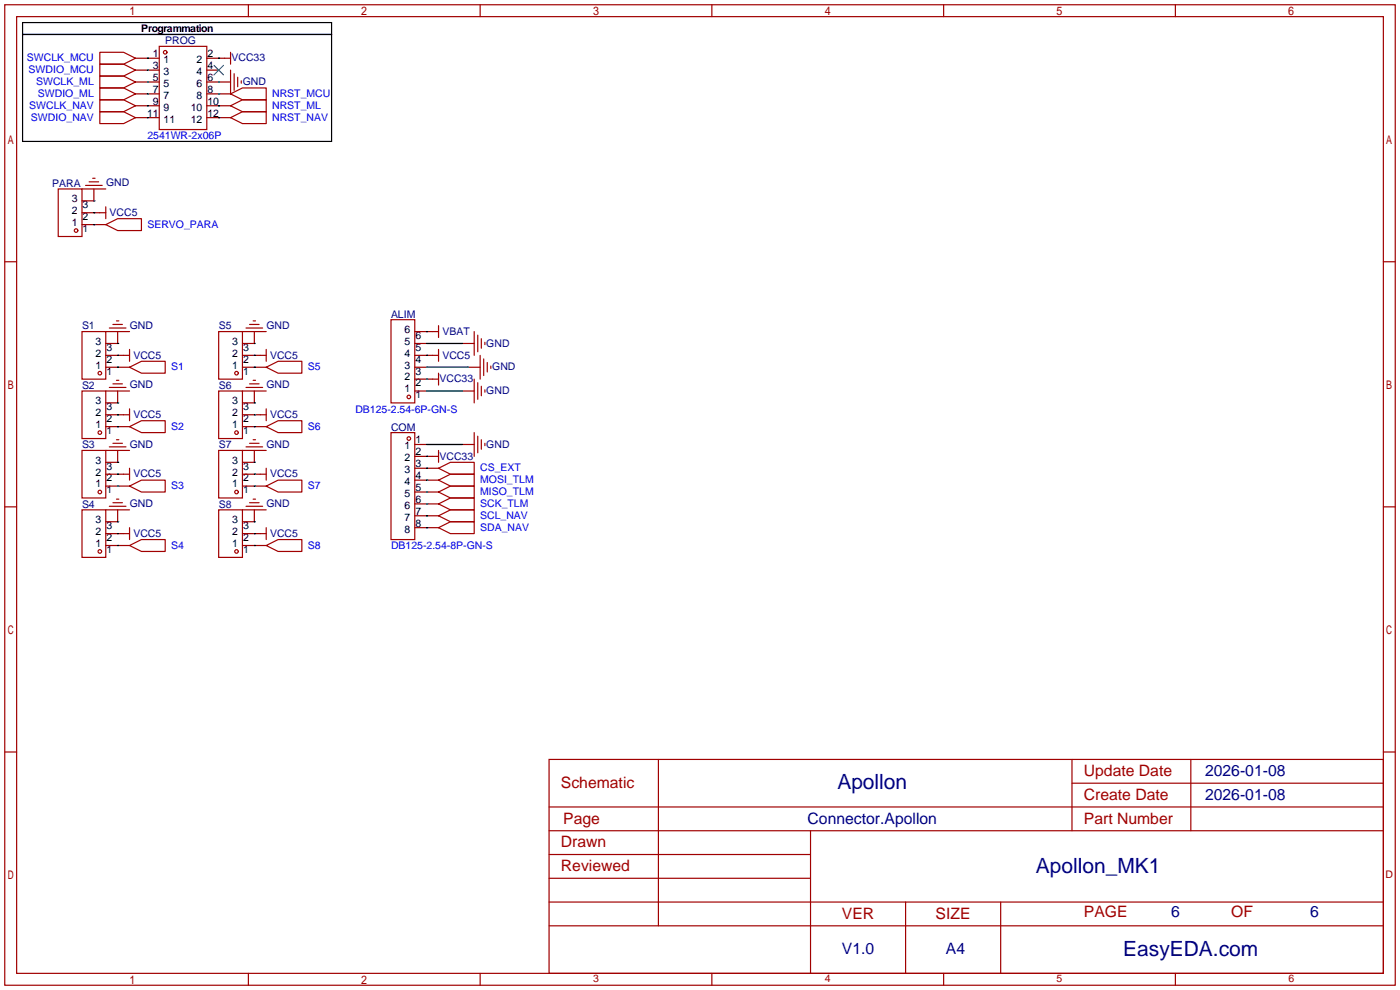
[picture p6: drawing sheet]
<svg xmlns="http://www.w3.org/2000/svg" width="299mm" height="212mm" viewBox="0 0 299 212" stroke-linecap="round" stroke-linejoin="round" font-family="sans-serif">
<g fill="none" stroke="#a10000" stroke-width=".25">
<path d="M1 1h297.2v209.6h-297.2zM3.6 3.6h292.1v204.4h-292.1zM21.3 11.2h5.1l2.6 1.2-2.6 1.3h-5.1zM21.3 13.7h5.1l2.6 1.3-2.6 1.3h-5.1zM21.3 16.3h5.1l2.6 1.2-2.6 1.3h-5.1zM21.3 18.8h5.1l2.6 1.3-2.6 1.2h-5.1zM34 9.9h10.2v17.8h-10.2zM48 12.4h1.3M49.3 11.2v2.5M49.3 15v5.1M50 15.7v3.6M50.8 16.5v2"/>
<path d="M51.6 17.3v.5M53.1 1v2.6M102.6 1v2.6M152.1 1v2.6M201.7 1v2.6M251.2 1v2.6M18.3 39.6h3.5M19 38.9h2.1M19.8 38.1h.5M21.3 21.3h5.1l2.6 1.3-2.6 1.3h-5.1zM21.3 23.9h5.1l2.6 1.2-2.6 1.3h-5.1zM49.3 20.1l2.5-1.3h5.1v2.5h-5.1z"/>
<path d="M49.3 22.6l2.5-1.3h5.1v2.6h-5.1zM49.3 25.1l2.5-1.2h5.1v2.5h-5.1zM1 55.9h2.6M12.4 40.4h5.1v10.1h-5.1zM17.5 40.4h5.1M21.3 45.5h1.3M22.6 48l2.5-1.3h5.1v2.6h-5.1zM22.6 44.2v2.5M295.7 55.9h2.5M17.5 70.9h5.1v10.1h-5.1zM22.6 70.9h5.1M23.4 70.1h3.5"/>
<path d="M24.1 69.3h2.1M24.9 68.6h.5M26.4 75.9h1.3M27.7 78.5l2.5-1.3h5.1v2.6h-5.1zM27.7 74.7v2.5M46.7 70.9h5.1v10.1h-5.1zM51.8 70.9h5.1M52.6 70.1h3.5M53.3 69.3h2.1M54.1 68.6h.5M55.6 75.9h1.3M56.9 78.5l2.5-1.3h5.1v2.6h-5.1z"/>
<path d="M56.9 74.7v2.5M83.6 68.3h5v17.8h-5zM92.5 70.9h1.2M92.5 75.9h1.2M93.7 69.6v2.5M93.7 74.7v2.5M93.7 79.8v2.5M101.3 70.9v5M102.1 71.6v3.6M102.6 75.9v5.1M102.9 72.4v2M103.4 76.7v3.6"/>
<path d="M103.6 73.2v.5M104.1 77.5v2M104.9 78.2v.5M17.5 83.6h5.1v10.1h-5.1zM17.5 96.3h5.1v10.1h-5.1zM22.6 96.3h5.1M22.6 83.6h5.1M23.4 95.5h3.5M23.4 82.8h3.5M24.1 94.7h2.1M24.1 82h2.1M24.9 94h.5"/>
<path d="M24.9 81.3h.5M26.4 88.6h1.3M27.7 91.2l2.5-1.3h5.1v2.6h-5.1zM27.7 87.4v2.5M46.7 83.6h5.1v10.1h-5.1zM46.7 96.3h5.1v10.1h-5.1zM51.8 96.3h5.1M51.8 83.6h5.1M52.6 95.5h3.5M52.6 82.8h3.5M53.3 94.7h2.1M53.3 82h2.1"/>
<path d="M54.1 94h.5M54.1 81.3h.5M55.6 88.6h1.3M56.9 91.2l2.5-1.3h5.1v2.6h-5.1zM56.9 87.4v2.5M83.6 92.5h5v22.8h-5zM92.5 81h1.2M92.5 97.5h1.2M93.7 96.3v2.5M101.3 81v5.1M101.3 92.5v5M102.1 81.8v3.5"/>
<path d="M102.1 93.2v3.6M102.9 82.5v2.1M102.9 94v2M103.6 83.3v.5M103.6 94.7v.5M1 108.3h2.6M17.5 109h5.1v10.1h-5.1zM22.6 109h5.1M23.4 108.2h3.5M24.1 107.4h2.1M24.9 106.7h.5M26.4 114h1.3"/>
<path d="M26.4 101.3h1.3M27.7 116.6l2.5-1.3h5.1v2.6h-5.1zM27.7 103.9l2.5-1.3h5.1v2.6h-5.1zM27.7 100.1v2.5M27.7 112.8v2.5M46.7 109h5.1v10.1h-5.1zM51.8 109h5.1M52.6 108.2h3.5M53.3 107.4h2.1M54.1 106.7h.5M55.6 114h1.3M55.6 101.3h1.3"/>
<path d="M56.9 116.6l2.5-1.3h5.1v2.6h-5.1zM56.9 103.9l2.5-1.3h5.1v2.6h-5.1zM56.9 100.1v2.5M56.9 112.8v2.5M93.7 112.8l2.6-1.3h5v2.5h-5zM93.7 110.2l2.6-1.2h5v2.5h-5zM93.7 100.1l2.6-1.3h5v2.5h-5zM93.7 105.2l2.6-1.3h5v2.5h-5zM93.7 102.6l2.6-1.3h5v2.6h-5zM93.7 107.7l2.6-1.3h5v2.6h-5zM295.7 108.3h2.5M1 160.7h2.6"/>
<path d="M117.3 162.3h178.4v45.7h-178.4zM117.3 177.5h178.4M117.3 172.5h178.4M140.7 162.3v35.6M173.2 177.5v30.5M229.1 162.3v15.2M229.1 167.4h66.6M254.5 162.3v15.2M295.7 160.7h2.5M117.3 182.6h55.9M117.3 197.9h178.4M117.3 192.8h178.4"/>
<path d="M117.3 187.7h55.9M193.5 192.8v15.2M213.9 192.8v15.2M53.1 208v2.6M102.6 208v2.6M152.1 208v2.6M201.7 208v2.6M251.2 208v2.6"/>
<circle cx="35.3" cy="11.2" r=".38"/>
<circle cx="16.3" cy="49.3" r=".38"/>
<circle cx="21.3" cy="79.8" r=".38"/>
<circle cx="50.5" cy="79.8" r=".38"/>
<circle cx="21.3" cy="92.5" r=".38"/>
<circle cx="50.5" cy="92.5" r=".38"/>
<circle cx="87.4" cy="93.7" r=".38"/>
<circle cx="87.4" cy="84.8" r=".38"/>
<circle cx="21.3" cy="117.9" r=".38"/>
<circle cx="21.3" cy="105.2" r=".38"/>
<circle cx="50.5" cy="105.2" r=".38"/>
<circle cx="50.5" cy="117.9" r=".38"/>
</g>
<g fill="none" stroke="#870000" stroke-width=".25">
<path d="M29 12.4h5M29 17.5h5M29 15h5M44.2 12.4h3.8M44.2 17.5h5.1M44.2 15h2.5M29 20.1h5M29 22.6h5M29 25.1h5M44.2 20.1h5.1M44.2 22.6h5.1M44.2 25.1h5.1"/>
<path d="M17.5 48h5.1M17.5 45.5h3.8M20.1 40.4v2.5h-2.6M22.6 78.5h5.1M22.6 75.9h3.8M25.1 70.9v2.5h-2.5M51.8 78.5h5.1M51.8 75.9h3.8M54.4 70.9v2.5h-2.6M88.6 78.5h2.6M88.6 75.9h3.9M88.6 73.4h2.6"/>
<path d="M88.6 70.9h3.9M98.8 73.4h2.5M100.1 78.5h2.5M22.6 91.2h5.1M22.6 88.6h3.8M25.1 83.6v2.5h-2.5M25.1 96.3v2.5h-2.5M51.8 91.2h5.1M51.8 88.6h3.8M54.4 83.6v2.5h-2.6M54.4 96.3v2.5h-2.6M88.6 83.6h2.6"/>
<path d="M88.6 81h3.9M88.6 97.5h3.9M88.6 95h2.6M98.8 83.6h2.5M98.8 95h2.5M22.6 116.6h5.1M22.6 103.9h5.1M22.6 114h3.8M22.6 101.3h3.8M25.1 109v2.5h-2.5M51.8 116.6h5.1M51.8 103.9h5.1"/>
<path d="M51.8 114h3.8M51.8 101.3h3.8M54.4 109v2.5h-2.6M88.6 112.8h5.1M88.6 110.2h5.1M88.6 100.1h5.1M88.6 102.6h5.1M88.6 105.2h5.1M88.6 107.7h5.1"/>
</g>
<path d="M4.8 7.4h66.1v22.8h-66.1zM4.8 4.8h66.1v2.6h-66.1z" fill="none" stroke="#000" stroke-width=".25"/>
<path d="M45.7 14l2.1 2M47.8 14l-2.1 2" fill="none" stroke="#3c3" stroke-width=".25"/>
<g fill="none" stroke="#008700" stroke-width=".25">
<path d="M31.5 12.4h.1M31.5 15h.1M31.5 17.5h.1M46.7 12.4h.1M46.7 17.5h.1M31.5 20.1h.1M31.5 22.6h.1M31.5 25.1h.1M46.7 20.1h.1M46.7 22.6h.1M46.7 25.1h.1M20.1 48h.1"/>
<path d="M20.1 45.5h.1M20.1 42.9h.1M25.1 78.5h.1M25.1 75.9h.1M25.1 73.4h.1M54.4 73.4h.1M54.4 75.9h.1M54.4 78.5h.1M91.2 70.9h.1M91.2 75.9h.1M91.2 73.4h7.6M91.2 78.5h8.9"/>
<path d="M25.1 91.2h.1M25.1 88.6h.1M25.1 86.1h.1M25.1 98.8h.1M54.4 86.1h.1M54.4 88.6h.1M54.4 91.2h.1M54.4 98.8h.1M91.2 81h.1M91.2 97.5h.1M91.2 83.6h7.6M91.2 95h7.6"/>
<path d="M25.1 103.9h.1M25.1 101.3h.1M25.1 116.6h.1M25.1 114h.1M25.1 111.5h.1M54.4 101.3h.1M54.4 103.9h.1M54.4 111.5h.1M54.4 114h.1M54.4 116.6h.1M91.2 112.8h.1M91.2 110.2h.1"/>
<path d="M91.2 100.1h.1M91.2 102.6h.1M91.2 105.2h.1M91.2 107.7h.1"/>
</g>
<g font-size="4.5" fill="#000080">
<text x="179" y="168.7">Apollon</text>
<text x="221.4" y="186.5">Apollon_MK1</text>
<text x="240.1" y="204.3">EasyEDA.com</text>
</g>
<g font-size="3.4" fill="#a00000">
<text x="231.6" y="165.9">Update Date</text>
<text x="119.9" y="168.4">Schematic</text>
<text x="231.6" y="170.9">Create Date</text>
<text x="120.4" y="176">Page</text>
<text x="231.6" y="176">Part Number</text>
<text x="119.9" y="181.1">Drawn</text>
<text x="119.9" y="186.2">Reviewed</text>
<text x="179.9" y="196.3">VER</text>
<text x="200" y="196.3">SIZE</text>
<text x="231.6" y="196.1">PAGE</text>
<text x="263.1" y="196.1">OF</text>
</g>
<g font-size="3.4" fill="#000080">
<text x="257.6" y="165.9">2026-01-08</text>
<text x="257.6" y="170.9">2026-01-08</text>
<text x="172.6" y="176">Connector.Apollon</text>
<text x="250.3" y="196.1">6</text>
<text x="280" y="196.1">6</text>
<text x="179.9" y="204">V1.0</text>
<text x="202.2" y="204">A4</text>
</g>
<g font-size="2.2">
<text x="30.2" y="6.8">Programmation</text>
<text x="32.7" y="12.2">1</text>
<text x="32.7" y="14.8">3</text>
<text x="32.7" y="17.3">5</text>
<text x="35" y="13.5">1</text>
<text x="35" y="16">3</text>
<text x="42" y="16">4</text>
<text x="42" y="13.5">2</text>
<text x="44.3" y="17.3">6</text>
<text x="44.3" y="14.8">4</text>
<text x="44.3" y="12.2">2</text>
<text x="32.7" y="19.9">7</text>
<text x="32.7" y="22.4">9</text>
<text x="35" y="18.6">5</text>
<text x="35" y="21.1">7</text>
<text x="35" y="23.7">9</text>
<text x="40.8" y="23.7">10</text>
<text x="42" y="21.1">8</text>
<text x="42" y="18.6">6</text>
<text x="44.3" y="22.4">10</text>
<text x="44.3" y="19.9">8</text>
<text x="31.4" y="24.9">11</text>
<text x="35" y="26.2">11</text>
<text x="40.8" y="26.2">12</text>
<text x="44.3" y="24.9">12</text>
<text x="15.3" y="45.8">2</text>
<text x="15.3" y="43.2">3</text>
<text x="17.7" y="47">2</text>
<text x="17.7" y="44.5">3</text>
<text x="15.3" y="48.3">1</text>
<text x="17.7" y="49.6">1</text>
<text x="86.5" y="71.2">6</text>
<text x="20.4" y="76.2">2</text>
<text x="20.4" y="73.7">3</text>
<text x="22.7" y="77.5">2</text>
<text x="22.7" y="75">3</text>
<text x="49.6" y="76.2">2</text>
<text x="49.6" y="73.7">3</text>
<text x="51.9" y="77.5">2</text>
<text x="51.9" y="75">3</text>
<text x="86.5" y="76.2">4</text>
<text x="86.5" y="73.7">5</text>
<text x="88.8" y="77.5">4</text>
<text x="88.8" y="75">5</text>
<text x="88.8" y="72.4">6</text>
<text x="20.4" y="78.8">1</text>
<text x="22.7" y="80">1</text>
<text x="49.6" y="78.8">1</text>
<text x="51.9" y="80">1</text>
<text x="86.5" y="83.9">1</text>
<text x="86.5" y="81.3">2</text>
<text x="86.5" y="78.8">3</text>
<text x="88.8" y="82.6">2</text>
<text x="88.8" y="80">3</text>
<text x="20.4" y="88.9">2</text>
<text x="20.4" y="86.4">3</text>
<text x="22.7" y="87.7">3</text>
<text x="49.6" y="88.9">2</text>
<text x="49.6" y="86.4">3</text>
<text x="51.9" y="87.7">3</text>
<text x="88.8" y="85.1">1</text>
<text x="20.4" y="91.5">1</text>
<text x="22.7" y="92.7">1</text>
<text x="22.7" y="90.2">2</text>
<text x="49.6" y="91.5">1</text>
<text x="51.9" y="92.7">1</text>
<text x="51.9" y="90.2">2</text>
<text x="88.8" y="94.8">1</text>
<text x="20.4" y="101.6">2</text>
<text x="20.4" y="99.1">3</text>
<text x="22.7" y="100.4">3</text>
<text x="49.6" y="101.6">2</text>
<text x="49.6" y="99.1">3</text>
<text x="51.9" y="100.4">3</text>
<text x="86.5" y="96.1">1</text>
<text x="86.5" y="98.6">2</text>
<text x="86.5" y="101.1">3</text>
<text x="88.8" y="97.3">2</text>
<text x="88.8" y="99.9">3</text>
<text x="20.4" y="104.2">1</text>
<text x="22.7" y="105.4">1</text>
<text x="22.7" y="102.9">2</text>
<text x="49.6" y="104.2">1</text>
<text x="51.9" y="105.4">1</text>
<text x="51.9" y="102.9">2</text>
<text x="86.5" y="103.7">4</text>
<text x="86.5" y="106.2">5</text>
<text x="88.8" y="102.4">4</text>
<text x="88.8" y="104.9">5</text>
<text x="88.8" y="107.5">6</text>
<text x="20.4" y="111.8">3</text>
<text x="22.7" y="113.1">3</text>
<text x="49.6" y="111.8">3</text>
<text x="51.9" y="113.1">3</text>
<text x="86.5" y="108.8">6</text>
<text x="86.5" y="111.3">7</text>
<text x="86.5" y="113.8">8</text>
<text x="88.8" y="110">7</text>
<text x="88.8" y="112.6">8</text>
<text x="20.4" y="116.9">1</text>
<text x="20.4" y="114.3">2</text>
<text x="22.7" y="118.1">1</text>
<text x="22.7" y="115.6">2</text>
<text x="49.6" y="116.9">1</text>
<text x="49.6" y="114.3">2</text>
<text x="51.9" y="118.1">1</text>
<text x="51.9" y="115.6">2</text>
</g>
<g font-size="2.2" fill="#000080">
<text x="35.3" y="9.5">PROG</text>
<text x="49.5" y="13.1">VCC33</text>
<text x="51.9" y="18.2">GND</text>
<text x="11.2" y="39.9">PARA</text>
<text x="22.7" y="39.8">GND</text>
<text x="23.4" y="46.1">VCC5</text>
<text x="17.5" y="70.4">S1</text>
<text x="27.7" y="70.3">GND</text>
<text x="46.7" y="70.4">S5</text>
<text x="56.9" y="70.3">GND</text>
<text x="83.6" y="67.9">ALIM</text>
<text x="94.6" y="71.5">VBAT</text>
<text x="28.5" y="76.6">VCC5</text>
<text x="57.7" y="76.6">VCC5</text>
<text x="94.5" y="76.6">VCC5</text>
<text x="103.9" y="74.1">GND</text>
<text x="17.5" y="83.1">S2</text>
<text x="27.7" y="83">GND</text>
<text x="46.7" y="83.1">S6</text>
<text x="56.9" y="83">GND</text>
<text x="93.9" y="81.7">VCC33</text>
<text x="105.2" y="79.2">GND</text>
<text x="28.5" y="89.3">VCC5</text>
<text x="57.7" y="89.3">VCC5</text>
<text x="103.9" y="84.2">GND</text>
<text x="17.5" y="95.8">S3</text>
<text x="27.7" y="95.7">GND</text>
<text x="46.7" y="95.8">S7</text>
<text x="56.9" y="95.7">GND</text>
<text x="83.6" y="92">COM</text>
<text x="103.9" y="95.7">GND</text>
<text x="93.9" y="98.2">VCC33</text>
<text x="28.5" y="102">VCC5</text>
<text x="57.7" y="102">VCC5</text>
<text x="17.5" y="108.5">S4</text>
<text x="27.7" y="108.4">GND</text>
<text x="46.7" y="108.5">S8</text>
<text x="56.9" y="108.4">GND</text>
<text x="28.5" y="114.7">VCC5</text>
<text x="57.7" y="114.7">VCC5</text>
</g>
<g font-size="2.2" fill="#00f">
<text x="5.7" y="13.1">SWCLK_MCU</text>
<text x="6.1" y="15.7">SWDIO_MCU</text>
<text x="6.2" y="23.3">SWCLK_NAV</text>
<text x="7.7" y="18.2">SWCLK_ML</text>
<text x="8.1" y="20.7">SWDIO_ML</text>
<text x="58.2" y="20.7">NRST_MCU</text>
<text x="58.2" y="23.3">NRST_ML</text>
<text x="6.6" y="25.8">SWDIO_NAV</text>
<text x="31.5" y="29.8">2541WR-2x06P</text>
<text x="58.2" y="25.8">NRST_NAV</text>
<text x="31.5" y="48.7">SERVO_PARA</text>
<text x="36.6" y="79.2">S1</text>
<text x="65.8" y="79.2">S5</text>
<text x="75.9" y="88.2">DB125-2.54-6P-GN-S</text>
<text x="36.6" y="91.9">S2</text>
<text x="65.8" y="91.9">S6</text>
<text x="102.6" y="100.7">CS_EXT</text>
<text x="36.6" y="104.6">S3</text>
<text x="65.8" y="104.6">S7</text>
<text x="102.6" y="105.8">MISO_TLM</text>
<text x="102.6" y="103.3">MOSI_TLM</text>
<text x="102.6" y="113.4">SDA_NAV</text>
<text x="102.6" y="110.9">SCL_NAV</text>
<text x="102.6" y="108.4">SCK_TLM</text>
<text x="36.6" y="117.3">S4</text>
<text x="65.8" y="117.3">S8</text>
<text x="83.6" y="117.4">DB125-2.54-8P-GN-S</text>
</g>
<g font-size="2.2" fill="#a00000">
<text x="296.1" y="187.6">D</text>
<text x="126.8" y="210">3</text>
<text x="176.3" y="210">4</text>
<text x="225.8" y="210">5</text>
<text x="275.3" y="210">6</text>
</g>
</svg>
